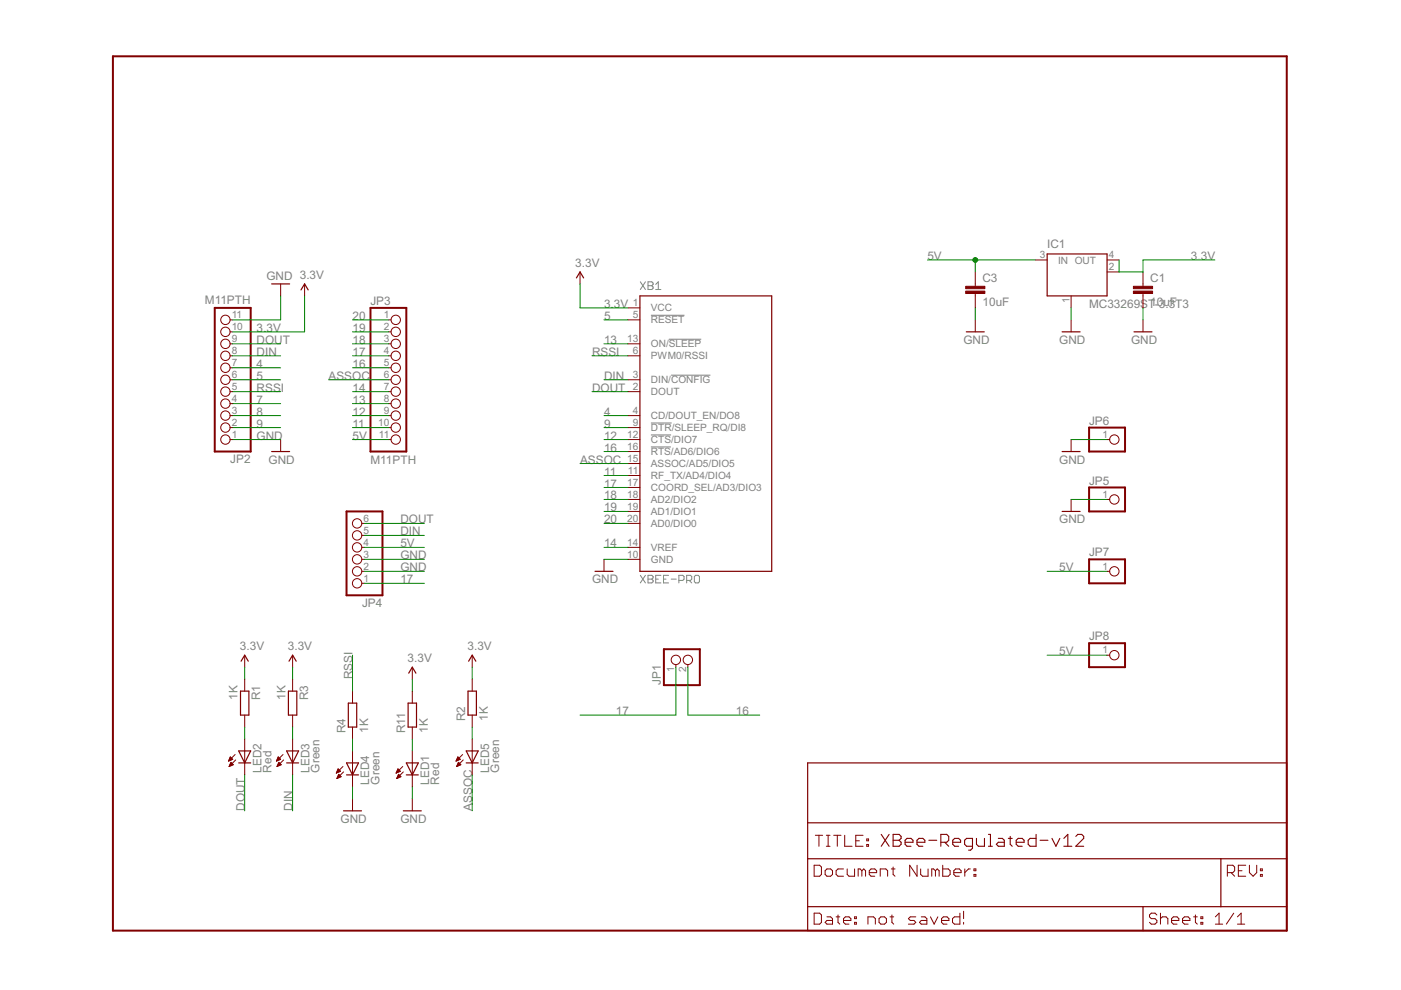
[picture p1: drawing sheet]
<svg xmlns="http://www.w3.org/2000/svg" width="297mm" height="210mm" viewBox="0 0 297 210" stroke-linecap="round" stroke-linejoin="round" font-family="sans-serif">
<g fill="#808080" stroke="#808080" stroke-width=".21">
<path d="M135.8 122l1 1.6z"/>
<path d="M136.8 122l-1 1.6z"/>
<path d="M137.4 122v1.6z"/>
<path d="M137.4 122h.8z"/>
<path d="M138.2 122l.3 .2z"/>
<path d="M138.5 122.2v.3z"/>
<path d="M138.5 122.5l-.3 .3z"/>
<path d="M138.2 122.8l.3 .3z"/>
<path d="M138.5 123.1v.2z"/>
<path d="M138.2 123.6l.3-.3z"/>
<path d="M137.4 123.6h.8z"/>
<path d="M137.4 122.8h.8z"/>
<path d="M139 122h1.1z"/>
<path d="M139 122v1.6z"/>
<path d="M139 123.6h1.1z"/>
<path d="M139 122.8h.6z"/>
<path d="M140.7 122h1.1z"/>
<path d="M140.7 122v1.6z"/>
<path d="M140.7 123.6h1.1z"/>
<path d="M140.7 122.8h.5z"/>
<path d="M142.3 122.8h1.1z"/>
<path d="M143.9 122v1.6z"/>
<path d="M143.9 122h.9z"/>
<path d="M144.8 122l.2 .2z"/>
<path d="M145 122.2v.6z"/>
<path d="M145 122.8l-.2 .3z"/>
<path d="M143.9 123.1h.9z"/>
<path d="M145.6 122v1.6z"/>
<path d="M145.6 122h.8z"/>
<path d="M146.4 122l.3 .2z"/>
<path d="M146.7 122.2v.6z"/>
<path d="M146.4 123.1l.3-.3z"/>
<path d="M145.6 123.1h.8z"/>
<path d="M146.1 123.1l.6 .5z"/>
<path d="M147.5 122h.5z"/>
<path d="M147.2 122.2l.3-.2z"/>
<path d="M147.2 122.2v1.1z"/>
<path d="M147.2 123.3l.3 .3z"/>
<path d="M147.5 123.6h.5z"/>
<path d="M148 123.6l.3-.3z"/>
<path d="M148.3 122.2v1.1z"/>
<path d="M148 122l.3 .2z"/>
<path d="M135.8 59.8l1 1.6z"/>
<path d="M136.8 59.8l-1 1.6z"/>
<path d="M137.4 59.8v1.6z"/>
<path d="M137.4 59.8h.8z"/>
<path d="M138.2 59.8l.3 .2z"/>
<path d="M138.5 60v.3z"/>
<path d="M138.5 60.3l-.3 .3z"/>
<path d="M138.2 60.6l.3 .3z"/>
<path d="M138.5 60.9v.2z"/>
<path d="M138.2 61.4l.3-.3z"/>
<path d="M137.4 61.4h.8z"/>
<path d="M137.4 60.6h.8z"/>
<path d="M139.6 59.8l-.6 .5z"/>
<path d="M139.6 59.8v1.6z"/>
<path d="M139 61.4h1.1z"/>
<path d="M142.3 79.5h8.3z"/>
<path d="M138 66.8h7.1z"/>
<path d="M138 89.7h4.4z"/>
<path d="M138 92.2h4.3z"/>
<path d="M141.8 71.9h6.9z"/>
<path d="M138 94.8h4.2z"/>
</g>
<g fill="#800000" stroke="#800000" stroke-width=".42">
<path d="M23.9 11.9h248.9z"/>
<path d="M272.8 11.9v185.4z"/>
<path d="M23.9 11.9v185.4z"/>
<path d="M23.9 197.3h248.9z"/>
<path d="M78.5 95.7h7.6z"/>
<path d="M86.1 65.3v30.4z"/>
<path d="M78.5 65.3h7.6z"/>
<path d="M78.5 65.3v30.4z"/>
<path d="M45.5 65.3h7.6z"/>
<path d="M45.5 65.3v30.4z"/>
<path d="M45.5 95.7h7.6z"/>
<path d="M53.1 65.3v30.4z"/>
<path d="M148.4 137.6v7.7z"/>
<path d="M140.8 137.6h7.6z"/>
<path d="M140.8 137.6v7.7z"/>
<path d="M140.8 145.3h7.6z"/>
<path d="M230.9 108.4h7.6z"/>
<path d="M238.5 103.4v5z"/>
<path d="M230.9 103.4h7.6z"/>
<path d="M230.9 103.4v5z"/>
<path d="M230.9 95.7h7.6z"/>
<path d="M238.5 90.7v5z"/>
<path d="M230.9 90.7h7.6z"/>
<path d="M230.9 90.7v5z"/>
<path d="M230.9 123.7h7.6z"/>
<path d="M238.5 118.6v5.1z"/>
<path d="M230.9 118.6h7.6z"/>
<path d="M230.9 118.6v5.1z"/>
<path d="M230.9 141.5h7.6z"/>
<path d="M238.5 136.4v5.1z"/>
<path d="M230.9 136.4h7.6z"/>
<path d="M230.9 136.4v5.1z"/>
<path d="M73.5 108.4h7.6z"/>
<path d="M73.5 108.4v17.8z"/>
<path d="M73.5 126.2h7.6z"/>
<path d="M81.1 108.4v17.8z"/>
</g>
<g fill="#800000" stroke="#800000" stroke-width=".25">
<path d="M171.2 197.3h71.1z"/>
<path d="M258.8 182.1h14z"/>
<path d="M171.2 192.2v5.1z"/>
<path d="M171.2 192.2h71.1z"/>
<path d="M171.2 182.1v10.1z"/>
<path d="M272.8 182.1v10.1z"/>
<path d="M242.3 192.2v5.1z"/>
<path d="M242.3 192.2h16.5z"/>
<path d="M242.3 197.3h30.5z"/>
<path d="M258.8 182.1v10.1z"/>
<path d="M171.2 182.1h87.6z"/>
<path d="M258.8 192.2h14z"/>
<path d="M272.8 192.2v5.1z"/>
<path d="M171.2 174.5v7.6z"/>
<path d="M171.2 161.8h101.6z"/>
<path d="M272.8 161.8v12.7z"/>
<path d="M171.2 174.5h101.6z"/>
<path d="M171.2 161.8v12.7z"/>
<path d="M272.8 174.5v7.6z"/>
<path d="M88.3 149.1v5.1z"/>
<path d="M86.5 149.1v5.1z"/>
<path d="M86.5 149.1h1.8z"/>
<path d="M86.5 154.2h1.8z"/>
<path d="M88.7 161.8l-1.3 2.5z"/>
<path d="M86.1 161.8l1.3 2.5z"/>
<path d="M87.4 164.3h1.3z"/>
<path d="M86.1 164.3h1.3z"/>
<path d="M87.4 161.8h1.3z"/>
<path d="M86.1 161.8h1.3z"/>
<path d="M85.5 171.9h3.8z"/>
<path d="M53.1 159.2l-1.2 2.6z"/>
<path d="M50.6 159.2l1.3 2.6z"/>
<path d="M51.9 161.8h1.2z"/>
<path d="M50.6 161.8h1.3z"/>
<path d="M51.9 159.2h1.2z"/>
<path d="M50.6 159.2h1.3z"/>
<path d="M63.3 159.2l-1.3 2.6z"/>
<path d="M60.8 159.2l1.2 2.6z"/>
<path d="M62 161.8h1.3z"/>
<path d="M60.8 161.8h1.2z"/>
<path d="M62 159.2h1.3z"/>
<path d="M60.8 159.2h1.2z"/>
<path d="M51 146.5v5.1z"/>
<path d="M52.8 146.5v5.1z"/>
<path d="M51 151.6h1.8z"/>
<path d="M51 146.5h1.8z"/>
<path d="M61.2 146.5v5.1z"/>
<path d="M62.9 146.5v5.1z"/>
<path d="M61.2 151.6h1.7z"/>
<path d="M61.2 146.5h1.7z"/>
<path d="M64.6 60.2l.7 1.3z"/>
<path d="M64.6 60.2l-.8 1.3z"/>
<path d="M76 161.8l-1.3 2.5z"/>
<path d="M73.5 161.8l1.2 2.5z"/>
<path d="M74.7 164.3h1.3z"/>
<path d="M73.5 164.3h1.2z"/>
<path d="M74.7 161.8h1.3z"/>
<path d="M73.5 161.8h1.2z"/>
<path d="M75.6 149.1v5.1z"/>
<path d="M73.9 149.1v5.1z"/>
<path d="M73.9 149.1h1.7z"/>
<path d="M73.9 154.2h1.7z"/>
<path d="M72.8 171.9h3.8z"/>
<path d="M225.2 70.4h3.8z"/>
<path d="M240.4 70.4h3.8z"/>
<path d="M204.9 70.4h3.8z"/>
<path d="M87.4 141.5l.8 1.2z"/>
<path d="M87.4 141.5l-.7 1.2z"/>
<path d="M62 138.9l.8 1.3z"/>
<path d="M62 138.9l-.7 1.3z"/>
<path d="M51.9 138.9l.7 1.3z"/>
<path d="M51.9 138.9l-.8 1.3z"/>
<path d="M135.7 62.7v58.4z"/>
<path d="M135.7 121.1h27.9z"/>
<path d="M163.6 62.7v58.4z"/>
<path d="M135.7 62.7h27.9z"/>
<path d="M57.6 60.2h3.8z"/>
<path d="M126.2 121.1h3.8z"/>
<path d="M123 57.7l.7 1.2z"/>
<path d="M123 57.7l-.8 1.2z"/>
<path d="M57.6 95.7h3.8z"/>
<path d="M101.4 159.2l-1.3 2.6z"/>
<path d="M98.8 159.2l1.3 2.6z"/>
<path d="M100.1 161.8h1.3z"/>
<path d="M98.8 161.8h1.3z"/>
<path d="M100.1 159.2h1.3z"/>
<path d="M98.8 159.2h1.3z"/>
<path d="M101 146.5v5.1z"/>
<path d="M99.2 146.5v5.1z"/>
<path d="M99.2 146.5h1.8z"/>
<path d="M99.2 151.6h1.8z"/>
<path d="M100.1 138.9l.8 1.3z"/>
<path d="M100.1 138.9l-.7 1.3z"/>
<path d="M225.2 95.7h3.8z"/>
<path d="M225.2 108.4h3.8z"/>
<path d="M222 53.8h12.7z"/>
<path d="M234.7 53.8v8.9z"/>
<path d="M222 62.7h12.7z"/>
<path d="M222 53.8v8.9z"/>
</g>
<g fill="#800000" stroke="#800000" stroke-width=".21">
<path d="M172.6 193.6v2.3z"/>
<path d="M172.6 195.9h1.2z"/>
<path d="M173.8 195.9l.4-.3z"/>
<path d="M174.2 194v1.6z"/>
<path d="M173.8 193.6l.4 .4z"/>
<path d="M172.6 193.6h1.2z"/>
<path d="M175.3 194.4h.8z"/>
<path d="M176.1 194.4l.4 .4z"/>
<path d="M176.5 194.8v1.1z"/>
<path d="M175.3 195.9h1.2z"/>
<path d="M174.9 195.6l.4 .3z"/>
<path d="M175.3 195.2l-.4 .4z"/>
<path d="M175.3 195.2h1.2z"/>
<path d="M177.7 194v1.6z"/>
<path d="M177.7 195.6l.4 .3z"/>
<path d="M177.3 194.4h.8z"/>
<path d="M179.2 195.9h.8z"/>
<path d="M178.8 195.6l.4 .3z"/>
<path d="M178.8 194.8v.8z"/>
<path d="M178.8 194.8l.4-.4z"/>
<path d="M179.2 194.4h.8z"/>
<path d="M180 194.4l.4 .4z"/>
<path d="M180.4 194.8v.4z"/>
<path d="M178.8 195.2h1.6z"/>
<path d="M181.2 194.4h.4z"/>
<path d="M181.6 194.4v.4z"/>
<path d="M181.2 194.8h.4z"/>
<path d="M181.2 194.4v.4z"/>
<path d="M181.2 195.6h.4z"/>
<path d="M181.6 195.6v.3z"/>
<path d="M181.2 195.9h.4z"/>
<path d="M181.2 195.6v.3z"/>
<path d="M184 194.4v1.5z"/>
<path d="M184 194.4h1.2z"/>
<path d="M185.2 194.4l.4 .4z"/>
<path d="M185.6 194.8v1.1z"/>
<path d="M186.8 195.9h.7z"/>
<path d="M187.5 195.9l.4-.3z"/>
<path d="M187.9 194.8v.8z"/>
<path d="M187.5 194.4l.4 .4z"/>
<path d="M186.8 194.4h.7z"/>
<path d="M186.8 194.4l-.4 .4z"/>
<path d="M186.4 194.8v.8z"/>
<path d="M186.4 195.6l.4 .3z"/>
<path d="M189.1 194v1.6z"/>
<path d="M189.1 195.6l.4 .3z"/>
<path d="M188.7 194.4h.8z"/>
<path d="M192.6 195.9h1.2z"/>
<path d="M193.8 195.9l.4-.3z"/>
<path d="M193.8 195.2l.4 .4z"/>
<path d="M193 195.2h.8z"/>
<path d="M192.6 194.8l.4 .4z"/>
<path d="M192.6 194.8l.4-.4z"/>
<path d="M193 194.4h1.2z"/>
<path d="M195.3 194.4h.8z"/>
<path d="M196.1 194.4l.4 .4z"/>
<path d="M196.5 194.8v1.1z"/>
<path d="M195.3 195.9h1.2z"/>
<path d="M194.9 195.6l.4 .3z"/>
<path d="M195.3 195.2l-.4 .4z"/>
<path d="M195.3 195.2h1.2z"/>
<path d="M197.3 194.4l.8 1.5z"/>
<path d="M198.8 194.4l-.7 1.5z"/>
<path d="M200 195.9h.8z"/>
<path d="M199.6 195.6l.4 .3z"/>
<path d="M199.6 194.8v.8z"/>
<path d="M199.6 194.8l.4-.4z"/>
<path d="M200 194.4h.8z"/>
<path d="M200.8 194.4l.4 .4z"/>
<path d="M201.2 194.8v.4z"/>
<path d="M199.6 195.2h1.6z"/>
<path d="M203.5 193.6v2.3z"/>
<path d="M202.4 195.9h1.1z"/>
<path d="M202 195.6l.4 .3z"/>
<path d="M202 194.8v.8z"/>
<path d="M202 194.8l.4-.4z"/>
<path d="M202.4 194.4h1.1z"/>
<path d="M204.3 195.6v.3z"/>
<path d="M204.3 193.2v1.6z"/>
<path d="M244.9 193.6l.4 .4z"/>
<path d="M244.1 193.6h.8z"/>
<path d="M244.1 193.6l-.4 .4z"/>
<path d="M243.7 194v.4z"/>
<path d="M243.7 194.4l.4 .4z"/>
<path d="M244.1 194.8h.8z"/>
<path d="M244.9 194.8l.4 .4z"/>
<path d="M245.3 195.2v.4z"/>
<path d="M244.9 195.9l.4-.3z"/>
<path d="M244.1 195.9h.8z"/>
<path d="M243.7 195.6l.4 .3z"/>
<path d="M246 193.6v2.3z"/>
<path d="M246 194.8l.4-.4z"/>
<path d="M246.4 194.4h.8z"/>
<path d="M247.2 194.4l.4 .4z"/>
<path d="M247.6 194.8v1.1z"/>
<path d="M248.8 195.9h.8z"/>
<path d="M248.4 195.6l.4 .3z"/>
<path d="M248.4 194.8v.8z"/>
<path d="M248.4 194.8l.4-.4z"/>
<path d="M248.8 194.4h.8z"/>
<path d="M249.6 194.4l.3 .4z"/>
<path d="M249.9 194.8v.4z"/>
<path d="M248.4 195.2h1.5z"/>
<path d="M251.1 195.9h.8z"/>
<path d="M250.7 195.6l.4 .3z"/>
<path d="M250.7 194.8v.8z"/>
<path d="M250.7 194.8l.4-.4z"/>
<path d="M251.1 194.4h.8z"/>
<path d="M251.9 194.4l.4 .4z"/>
<path d="M252.3 194.8v.4z"/>
<path d="M250.7 195.2h1.6z"/>
<path d="M253.4 194v1.6z"/>
<path d="M253.4 195.6l.5 .3z"/>
<path d="M253.1 194.4h.8z"/>
<path d="M254.6 194.4h.4z"/>
<path d="M255 194.4v.4z"/>
<path d="M254.6 194.8h.4z"/>
<path d="M254.6 194.4v.4z"/>
<path d="M254.6 195.6h.4z"/>
<path d="M255 195.6v.3z"/>
<path d="M254.6 195.9h.4z"/>
<path d="M254.6 195.6v.3z"/>
<path d="M257.7 194.4l.8-.8z"/>
<path d="M258.5 193.6v2.3z"/>
<path d="M257.7 195.9h1.5z"/>
<path d="M261.6 193.6l-1.6 2.3z"/>
<path d="M262.4 194.4l.7-.8z"/>
<path d="M263.1 193.6v2.3z"/>
<path d="M262.4 195.9h1.5z"/>
<path d="M260.2 183.5v2.3z"/>
<path d="M260.2 183.5h1.2z"/>
<path d="M261.4 183.5l.4 .3z"/>
<path d="M261.8 183.8v.8z"/>
<path d="M261.8 184.6l-.4 .4z"/>
<path d="M260.2 185h1.2z"/>
<path d="M261 185l.8 .8z"/>
<path d="M262.6 183.5h1.5z"/>
<path d="M262.6 183.5v2.3z"/>
<path d="M262.6 185.8h1.5z"/>
<path d="M262.6 184.6h.7z"/>
<path d="M264.9 183.5v1.5z"/>
<path d="M264.9 185l.8 .8z"/>
<path d="M266.4 185l-.7 .8z"/>
<path d="M266.4 183.5v1.5z"/>
<path d="M267.2 184.2h.4z"/>
<path d="M267.6 184.2v.4z"/>
<path d="M267.2 184.6h.4z"/>
<path d="M267.2 184.2v.4z"/>
<path d="M267.2 185.4h.4z"/>
<path d="M267.6 185.4v.4z"/>
<path d="M267.2 185.8h.4z"/>
<path d="M267.2 185.4v.4z"/>
<path d="M173.6 177.1v2.3z"/>
<path d="M172.9 177.1h1.5z"/>
<path d="M175.2 179.4h.8z"/>
<path d="M175.6 177.1v2.3z"/>
<path d="M175.2 177.1h.8z"/>
<path d="M177.5 177.1v2.3z"/>
<path d="M176.8 177.1h1.5z"/>
<path d="M179.1 177.1v2.3z"/>
<path d="M179.1 179.4h1.6z"/>
<path d="M181.4 177.1h1.6z"/>
<path d="M181.4 177.1v2.3z"/>
<path d="M181.4 179.4h1.6z"/>
<path d="M181.4 178.3h.8z"/>
<path d="M183.8 177.9h.3z"/>
<path d="M184.1 177.9v.4z"/>
<path d="M183.8 178.3h.3z"/>
<path d="M183.8 177.9v.4z"/>
<path d="M183.8 179h.3z"/>
<path d="M184.1 179v.4z"/>
<path d="M183.8 179.4h.3z"/>
<path d="M183.8 179v.4z"/>
<path d="M172.6 183.5v2.3z"/>
<path d="M172.6 185.8h1.2z"/>
<path d="M173.8 185.8l.4-.4z"/>
<path d="M174.2 183.8v1.6z"/>
<path d="M173.8 183.5l.4 .3z"/>
<path d="M172.6 183.5h1.2z"/>
<path d="M175.3 185.8h.8z"/>
<path d="M176.1 185.8l.4-.4z"/>
<path d="M176.5 184.6v.8z"/>
<path d="M176.1 184.2l.4 .4z"/>
<path d="M175.3 184.2h.8z"/>
<path d="M175.3 184.2l-.4 .4z"/>
<path d="M174.9 184.6v.8z"/>
<path d="M174.9 185.4l.4 .4z"/>
<path d="M177.7 184.2h1.1z"/>
<path d="M177.3 184.6l.4-.4z"/>
<path d="M177.3 184.6v.8z"/>
<path d="M177.3 185.4l.4 .4z"/>
<path d="M177.7 185.8h1.1z"/>
<path d="M179.6 184.2v1.2z"/>
<path d="M179.6 185.4l.4 .4z"/>
<path d="M180 185.8h1.2z"/>
<path d="M181.2 184.2v1.6z"/>
<path d="M181.9 184.2v1.6z"/>
<path d="M181.9 184.2h.5z"/>
<path d="M182.4 184.2l.3 .4z"/>
<path d="M182.7 184.6v1.2z"/>
<path d="M182.7 184.6l.4-.4z"/>
<path d="M183.1 184.2l.4 .4z"/>
<path d="M183.5 184.6v1.2z"/>
<path d="M184.7 185.8h.8z"/>
<path d="M184.3 185.4l.4 .4z"/>
<path d="M184.3 184.6v.8z"/>
<path d="M184.7 184.2l-.4 .4z"/>
<path d="M184.7 184.2h.8z"/>
<path d="M185.5 184.2l.4 .4z"/>
<path d="M185.9 184.6v.4z"/>
<path d="M184.3 185h1.6z"/>
<path d="M186.6 184.2v1.6z"/>
<path d="M186.6 184.2h1.2z"/>
<path d="M187.8 184.2l.4 .4z"/>
<path d="M188.2 184.6v1.2z"/>
<path d="M189.4 183.8v1.6z"/>
<path d="M189.4 185.4l.4 .4z"/>
<path d="M189 184.2h.8z"/>
<path d="M192.9 183.5v2.3z"/>
<path d="M192.9 183.5l1.5 2.3z"/>
<path d="M194.4 183.5v2.3z"/>
<path d="M195.2 184.2v1.2z"/>
<path d="M195.2 185.4l.4 .4z"/>
<path d="M195.6 185.8h1.2z"/>
<path d="M196.8 184.2v1.6z"/>
<path d="M197.5 184.2v1.6z"/>
<path d="M197.5 184.2h.4z"/>
<path d="M197.9 184.2l.4 .4z"/>
<path d="M198.3 184.6v1.2z"/>
<path d="M198.3 184.6l.4-.4z"/>
<path d="M198.7 184.2l.4 .4z"/>
<path d="M199.1 184.6v1.2z"/>
<path d="M199.9 183.5v2.3z"/>
<path d="M199.9 185.8h1.2z"/>
<path d="M201.1 185.8l.3-.4z"/>
<path d="M201.4 184.6v.8z"/>
<path d="M201.1 184.2l.3 .4z"/>
<path d="M199.9 184.2h1.2z"/>
<path d="M202.6 185.8h.8z"/>
<path d="M202.2 185.4l.4 .4z"/>
<path d="M202.2 184.6v.8z"/>
<path d="M202.2 184.6l.4-.4z"/>
<path d="M202.6 184.2h.8z"/>
<path d="M203.4 184.2l.4 .4z"/>
<path d="M203.8 184.6v.4z"/>
<path d="M202.2 185h1.6z"/>
<path d="M204.6 184.2v1.6z"/>
<path d="M204.6 185l.7-.8z"/>
<path d="M205.3 184.2h.4z"/>
<path d="M206.5 184.2h.4z"/>
<path d="M206.9 184.2v.4z"/>
<path d="M206.5 184.6h.4z"/>
<path d="M206.5 184.2v.4z"/>
<path d="M206.5 185.4h.4z"/>
<path d="M206.9 185.4v.4z"/>
<path d="M206.5 185.8h.4z"/>
<path d="M206.5 185.4v.4z"/>
<path d="M87.4 146.5v2.6z"/>
<path d="M87.4 154.2v2.5z"/>
<path d="M87.4 164.3v2.5z"/>
<path d="M87.4 159.2v2.6z"/>
<path d="M87.4 161.8v2.5z"/>
<path d="M85.4 162.5l-1.4 1.4z"/>
<path d="M84.1 165.1l1.4-1.4z"/>
<path d="M84.4 163l-.4 .9z"/>
<path d="M84.4 163l.5 .5z"/>
<path d="M84 163.9l.9-.4z"/>
<path d="M84.1 163.8h.2z"/>
<path d="M84.1 163.7h.5z"/>
<path d="M84.2 163.6h.7z"/>
<path d="M84.2 163.4h.6z"/>
<path d="M84.3 163.3h.4z"/>
<path d="M84.3 163.2h.2z"/>
<path d="M84.5 164.2l-.4 .9z"/>
<path d="M84.5 164.2l.5 .5z"/>
<path d="M84.1 165.1l.9-.4z"/>
<path d="M84.2 164.9h.4z"/>
<path d="M84.3 164.8h.5z"/>
<path d="M84.3 164.6h.7z"/>
<path d="M84.4 164.5h.5z"/>
<path d="M84.4 164.4h.3z"/>
<path d="M84.5 164.3h.1z"/>
<path d="M87.4 169.4v2.5z"/>
<path d="M51.9 161.8v2.5z"/>
<path d="M51.9 156.7v2.5z"/>
<path d="M51.9 159.2v2.6z"/>
<path d="M49.8 160l-1.3 1.4z"/>
<path d="M48.6 162.5l1.4-1.4z"/>
<path d="M48.8 160.5l-.3 .9z"/>
<path d="M48.8 160.5l.5 .5z"/>
<path d="M48.5 161.4l.8-.4z"/>
<path d="M48.5 161.3h.2z"/>
<path d="M48.6 161.1h.4z"/>
<path d="M48.6 161h.7z"/>
<path d="M48.7 160.9h.5z"/>
<path d="M48.7 160.8h.4z"/>
<path d="M48.7 160.7h.3z"/>
<path d="M49 161.6l-.4 .9z"/>
<path d="M49 161.6l.5 .5z"/>
<path d="M48.6 162.5l.9-.4z"/>
<path d="M48.6 162.3h.4z"/>
<path d="M48.7 162.2h.6z"/>
<path d="M48.7 162.1h.7z"/>
<path d="M48.8 162h.5z"/>
<path d="M48.9 161.9h.3z"/>
<path d="M48.9 161.8h.2z"/>
<path d="M62 161.8v2.5z"/>
<path d="M62 156.7v2.5z"/>
<path d="M62 159.2v2.6z"/>
<path d="M60 160l-1.4 1.4z"/>
<path d="M58.7 162.5l1.4-1.4z"/>
<path d="M59 160.5l-.4 .9z"/>
<path d="M59 160.5l.5 .5z"/>
<path d="M58.6 161.4l.9-.4z"/>
<path d="M58.7 161.3h.2z"/>
<path d="M58.7 161.1h.5z"/>
<path d="M58.8 161h.6z"/>
<path d="M58.8 160.9h.6z"/>
<path d="M58.9 160.8h.4z"/>
<path d="M58.9 160.7h.3z"/>
<path d="M59.1 161.6l-.4 .9z"/>
<path d="M59.1 161.6l.5 .5z"/>
<path d="M58.7 162.5l.9-.4z"/>
<path d="M58.8 162.3h.3z"/>
<path d="M58.9 162.2h.5z"/>
<path d="M58.9 162.1h.7z"/>
<path d="M59 162h.5z"/>
<path d="M59 161.9h.4z"/>
<path d="M59.1 161.8h.1z"/>
<path d="M51.9 151.6v2.6z"/>
<path d="M51.9 144v2.5z"/>
<path d="M62 151.6v2.6z"/>
<path d="M62 144v2.5z"/>
<path d="M64.6 60.2v2.5z"/>
<path d="M74.7 164.3v2.5z"/>
<path d="M74.7 159.2v2.6z"/>
<path d="M74.7 161.8v2.5z"/>
<path d="M72.7 162.5l-1.4 1.4z"/>
<path d="M71.4 165.1l1.4-1.4z"/>
<path d="M71.7 163l-.4 .9z"/>
<path d="M71.7 163l.5 .5z"/>
<path d="M71.3 163.9l.9-.4z"/>
<path d="M71.4 163.8h.2z"/>
<path d="M71.4 163.7h.5z"/>
<path d="M71.5 163.6h.7z"/>
<path d="M71.5 163.4h.6z"/>
<path d="M71.6 163.3h.4z"/>
<path d="M71.6 163.2h.2z"/>
<path d="M71.8 164.2l-.4 .9z"/>
<path d="M71.8 164.2l.5 .5z"/>
<path d="M71.4 165.1l.9-.4z"/>
<path d="M71.5 165h.1z"/>
<path d="M71.5 164.9h.4z"/>
<path d="M71.6 164.8h.5z"/>
<path d="M71.6 164.6h.7z"/>
<path d="M71.7 164.5h.5z"/>
<path d="M71.7 164.4h.3z"/>
<path d="M71.8 164.3h.1z"/>
<path d="M74.7 146.5v2.6z"/>
<path d="M74.7 154.2v2.5z"/>
<path d="M74.7 169.4v2.5z"/>
<path d="M227.1 67.8v2.6z"/>
<path d="M242.3 57.7v2.5z"/>
<path d="M242.3 62.7v2.6z"/>
<path d="M242.3 62.2v.5z"/>
<path d="M242.3 60.2v.5z"/>
<path d="M242.3 67.8v2.6z"/>
<path d="M82.3 67.8h.6z"/>
<path d="M82.3 70.4h.6z"/>
<path d="M82.3 72.9h.6z"/>
<path d="M82.3 75.4h.6z"/>
<path d="M82.3 78h.6z"/>
<path d="M82.3 80.5h.6z"/>
<path d="M82.3 83h.6z"/>
<path d="M82.3 85.6h.6z"/>
<path d="M82.3 88.1h.6z"/>
<path d="M82.3 90.7h.6z"/>
<path d="M82.3 93.2h.6z"/>
<path d="M48.8 93.2h.5z"/>
<path d="M48.8 90.7h.5z"/>
<path d="M48.8 88.1h.5z"/>
<path d="M48.8 85.6h.5z"/>
<path d="M48.8 83h.5z"/>
<path d="M48.8 80.5h.5z"/>
<path d="M48.8 78h.5z"/>
<path d="M48.8 75.4h.5z"/>
<path d="M48.8 72.9h.5z"/>
<path d="M48.8 70.4h.5z"/>
<path d="M48.8 67.8h.5z"/>
<path d="M206.8 57.7v2.5z"/>
<path d="M206.8 62.7v2.6z"/>
<path d="M206.8 62.2v.5z"/>
<path d="M206.8 60.2v.5z"/>
<path d="M206.8 67.8v2.6z"/>
<path d="M87.4 141.5v2.5z"/>
<path d="M62 138.9v2.6z"/>
<path d="M51.9 138.9v2.6z"/>
<path d="M133.1 65.3h2.6z"/>
<path d="M133.1 83h2.6z"/>
<path d="M133.1 80.5h2.6z"/>
<path d="M133.1 88.1h2.6z"/>
<path d="M133.1 67.8h2.6z"/>
<path d="M133.1 75.4h2.6z"/>
<path d="M133.1 90.7h2.6z"/>
<path d="M133.1 118.6h2.6z"/>
<path d="M133.1 100.8h2.6z"/>
<path d="M133.1 93.2h2.6z"/>
<path d="M133.1 72.9h2.6z"/>
<path d="M133.1 116.1h2.6z"/>
<path d="M133.1 98.3h2.6z"/>
<path d="M133.1 95.7h2.6z"/>
<path d="M133.1 103.4h2.6z"/>
<path d="M133.1 105.9h2.6z"/>
<path d="M133.1 108.4h2.6z"/>
<path d="M133.1 111h2.6z"/>
<path d="M59.5 60.2v2.5z"/>
<path d="M128.1 118.6v2.5z"/>
<path d="M123 57.7v2.5z"/>
<path d="M59.5 93.2v2.5z"/>
<path d="M100.1 161.8v2.5z"/>
<path d="M100.1 156.7v2.5z"/>
<path d="M100.1 159.2v2.6z"/>
<path d="M98.1 160l-1.4 1.4z"/>
<path d="M96.8 162.5l1.4-1.4z"/>
<path d="M97.1 160.5l-.4 .9z"/>
<path d="M97.1 160.5l.5 .5z"/>
<path d="M96.7 161.4l.9-.4z"/>
<path d="M96.8 161.3h.2z"/>
<path d="M96.8 161.1h.5z"/>
<path d="M96.9 161h.6z"/>
<path d="M96.9 160.9h.6z"/>
<path d="M97 160.8h.4z"/>
<path d="M97 160.7h.2z"/>
<path d="M97.2 161.6l-.4 .9z"/>
<path d="M97.2 161.6l.5 .5z"/>
<path d="M96.8 162.5l.9-.4z"/>
<path d="M96.9 162.3h.3z"/>
<path d="M96.9 162.2h.6z"/>
<path d="M97 162.1h.7z"/>
<path d="M97 162h.6z"/>
<path d="M97.1 161.9h.3z"/>
<path d="M97.2 161.8h.1z"/>
<path d="M100.1 144v2.5z"/>
<path d="M100.1 151.6v2.6z"/>
<path d="M100.1 138.9v2.6z"/>
<path d="M143.3 140.9v.6z"/>
<path d="M145.8 140.9v.6z"/>
<path d="M234.7 105.9h.6z"/>
<path d="M234.7 93.2h.6z"/>
<path d="M234.7 121.1h.6z"/>
<path d="M234.7 138.9h.6z"/>
<path d="M227.1 93.2v2.5z"/>
<path d="M227.1 105.9v2.5z"/>
<path d="M76.7 123.7h.6z"/>
<path d="M76.7 121.1h.6z"/>
<path d="M76.7 118.6h.6z"/>
<path d="M76.7 116.1h.6z"/>
<path d="M76.7 113.5h.6z"/>
<path d="M76.7 111h.6z"/>
<path d="M227.1 62.7v2.6z"/>
<path d="M219.5 55.1h2.5z"/>
<path d="M234.7 55.1h2.6z"/>
<path d="M234.7 57.7h2.6z"/>
</g>
<g fill="#800000" stroke="#800000" stroke-width=".23">
<path d="M186.8 176.9l1.7 2.5z"/>
<path d="M188.5 176.9l-1.7 2.5z"/>
<path d="M189.4 176.9v2.5z"/>
<path d="M189.4 176.9h1.2z"/>
<path d="M190.6 176.9l.5 .4z"/>
<path d="M191.1 177.3v.5z"/>
<path d="M190.6 178.2l.5-.4z"/>
<path d="M190.6 178.2l.5 .4z"/>
<path d="M191.1 178.6v.4z"/>
<path d="M191.1 179l-.5 .4z"/>
<path d="M189.4 179.4h1.2z"/>
<path d="M189.4 178.2h1.2z"/>
<path d="M192.3 179.4h.8z"/>
<path d="M191.9 179l.4 .4z"/>
<path d="M191.9 178.2v.8z"/>
<path d="M191.9 178.2l.4-.4z"/>
<path d="M192.3 177.8h.8z"/>
<path d="M193.1 177.8l.5 .4z"/>
<path d="M193.6 178.2v.4z"/>
<path d="M191.9 178.6h1.7z"/>
<path d="M194.8 179.4h.9z"/>
<path d="M194.4 179l.4 .4z"/>
<path d="M194.4 178.2v.8z"/>
<path d="M194.4 178.2l.4-.4z"/>
<path d="M194.8 177.8h.9z"/>
<path d="M195.7 177.8l.4 .4z"/>
<path d="M196.1 178.2v.4z"/>
<path d="M194.4 178.6h1.7z"/>
<path d="M196.9 178.2h1.7z"/>
<path d="M199.5 176.9v2.5z"/>
<path d="M199.5 176.9h1.2z"/>
<path d="M200.7 176.9l.4 .4z"/>
<path d="M201.1 177.3v.9z"/>
<path d="M201.1 178.2l-.4 .4z"/>
<path d="M199.5 178.6h1.2z"/>
<path d="M200.3 178.6l.8 .8z"/>
<path d="M202.4 179.4h.8z"/>
<path d="M202 179l.4 .4z"/>
<path d="M202 178.2v.8z"/>
<path d="M202 178.2l.4-.4z"/>
<path d="M202.4 177.8h.8z"/>
<path d="M203.2 177.8l.5 .4z"/>
<path d="M203.7 178.2v.4z"/>
<path d="M202 178.6h1.7z"/>
<path d="M205.4 180.3h.4z"/>
<path d="M205.8 180.3l.4-.4z"/>
<path d="M206.2 177.8v2.1z"/>
<path d="M204.9 177.8h1.3z"/>
<path d="M204.5 178.2l.4-.4z"/>
<path d="M204.5 178.2v.8z"/>
<path d="M204.5 179l.4 .4z"/>
<path d="M204.9 179.4h1.3z"/>
<path d="M207 177.8v1.2z"/>
<path d="M207 179l.5 .4z"/>
<path d="M207.5 179.4h1.2z"/>
<path d="M208.7 177.8v1.6z"/>
<path d="M209.6 176.9h.4z"/>
<path d="M210 176.9v2.5z"/>
<path d="M209.6 179.4h.8z"/>
<path d="M211.7 177.8h.8z"/>
<path d="M212.5 177.8l.4 .4z"/>
<path d="M212.9 178.2v1.2z"/>
<path d="M211.7 179.4h1.2z"/>
<path d="M211.2 179l.5 .4z"/>
<path d="M211.2 179l.5-.4z"/>
<path d="M211.7 178.6h1.2z"/>
<path d="M214.2 177.3v1.7z"/>
<path d="M214.2 179l.4 .4z"/>
<path d="M213.8 177.8h.8z"/>
<path d="M215.9 179.4h.8z"/>
<path d="M215.5 179l.4 .4z"/>
<path d="M215.5 178.2v.8z"/>
<path d="M215.5 178.2l.4-.4z"/>
<path d="M215.9 177.8h.8z"/>
<path d="M216.7 177.8l.4 .4z"/>
<path d="M217.1 178.2v.4z"/>
<path d="M215.5 178.6h1.6z"/>
<path d="M219.7 176.9v2.5z"/>
<path d="M218.4 179.4h1.3z"/>
<path d="M218 179l.4 .4z"/>
<path d="M218 178.2v.8z"/>
<path d="M218.4 177.8l-.4 .4z"/>
<path d="M218.4 177.8h1.3z"/>
<path d="M220.5 178.2h1.7z"/>
<path d="M223 177.8l.9 1.6z"/>
<path d="M224.7 177.8l-.8 1.6z"/>
<path d="M225.6 177.8l.8-.9z"/>
<path d="M226.4 176.9v2.5z"/>
<path d="M225.6 179.4h1.6z"/>
<path d="M228.1 179.4h1.7z"/>
<path d="M228.1 179.4l1.7-1.6z"/>
<path d="M229.8 177.3v.5z"/>
<path d="M229.3 176.9l.5 .4z"/>
<path d="M228.5 176.9h.8z"/>
<path d="M228.5 176.9l-.4 .4z"/>
</g>
<g fill="#800000" stroke="#800000" stroke-width=".21">
<path d="M240.3 60.7h4.1v.5h-4.1z"/>
<path d="M240.3 61.7h4.1v.5h-4.1z"/>
<path d="M204.7 60.7h4.1v.5h-4.1z"/>
<path d="M204.7 61.7h4.1v.5h-4.1z"/>
</g>
<g fill="none" stroke="#800000" stroke-width=".21">
<circle cx="47.8" cy="70.4" r=".99"/>
<circle cx="47.8" cy="72.9" r=".99"/>
<circle cx="47.8" cy="67.8" r=".99"/>
<circle cx="47.8" cy="78" r=".99"/>
<circle cx="47.8" cy="75.4" r=".99"/>
<circle cx="83.9" cy="70.4" r=".99"/>
<circle cx="83.9" cy="78" r=".99"/>
<circle cx="83.9" cy="72.9" r=".99"/>
<circle cx="83.9" cy="75.4" r=".99"/>
<circle cx="83.9" cy="67.8" r=".99"/>
<circle cx="47.8" cy="93.2" r=".99"/>
<circle cx="47.8" cy="90.7" r=".99"/>
<circle cx="47.8" cy="88.1" r=".99"/>
<circle cx="47.8" cy="80.5" r=".99"/>
<circle cx="47.8" cy="85.6" r=".99"/>
<circle cx="47.8" cy="83" r=".99"/>
<circle cx="83.9" cy="88.1" r=".99"/>
<circle cx="83.9" cy="90.7" r=".99"/>
<circle cx="83.9" cy="93.2" r=".99"/>
<circle cx="83.9" cy="83" r=".99"/>
<circle cx="83.9" cy="80.5" r=".99"/>
<circle cx="83.9" cy="85.6" r=".99"/>
<circle cx="236.3" cy="93.2" r="1"/>
<circle cx="75.7" cy="118.6" r=".99"/>
<circle cx="75.7" cy="116.1" r=".99"/>
<circle cx="75.7" cy="111" r=".99"/>
<circle cx="75.7" cy="113.5" r=".99"/>
<circle cx="236.3" cy="105.9" r="1"/>
<circle cx="75.7" cy="123.7" r=".99"/>
<circle cx="75.7" cy="121.1" r=".99"/>
<circle cx="143.3" cy="139.9" r=".99"/>
<circle cx="145.8" cy="139.9" r=".99"/>
<circle cx="236.3" cy="138.9" r="1"/>
<circle cx="236.3" cy="121.1" r="1"/>
</g>
<g fill="#008000" stroke="#008000" stroke-width=".21">
<path d="M87.4 166.8v2.6z"/>
<path d="M74.7 166.8v2.6z"/>
<path d="M242.3 65.3v2.5z"/>
<path d="M206.8 65.3v2.5z"/>
<path d="M77.3 118.6h12.7z"/>
<path d="M77.3 121.1h12.7z"/>
<path d="M59.5 62.7v5.1z"/>
<path d="M49.3 67.8h10.2z"/>
<path d="M128.1 118.6h5z"/>
<path d="M49.3 93.2h10.2z"/>
<path d="M227.1 93.2h7.6z"/>
<path d="M227.1 105.9h7.6z"/>
<path d="M227.1 65.3v2.5z"/>
<path d="M74.7 93.2h7.6z"/>
<path d="M77.3 116.1h12.7z"/>
<path d="M196.6 55.1h10.2z"/>
<path d="M206.8 55.1v2.6z"/>
<path d="M206.8 55.1h12.7z"/>
<path d="M222 121.1h12.7z"/>
<path d="M222 138.9h12.7z"/>
<path d="M87.4 156.7v2.5z"/>
<path d="M51.9 154.2v2.5z"/>
<path d="M62 154.2v2.5z"/>
<path d="M62 164.3v7.6z"/>
<path d="M77.3 113.5h12.7z"/>
<path d="M128.1 80.5h5z"/>
<path d="M49.3 75.4h10.2z"/>
<path d="M51.9 164.3v7.6z"/>
<path d="M77.3 111h12.7z"/>
<path d="M125.5 83h7.6z"/>
<path d="M49.3 72.9h10.2z"/>
<path d="M242.3 55.1h15.3z"/>
<path d="M242.3 55.1v2.6z"/>
<path d="M237.3 57.7h5z"/>
<path d="M237.3 55.1v2.6z"/>
<path d="M87.4 144v2.5z"/>
<path d="M62 141.5v2.5z"/>
<path d="M51.9 141.5v2.5z"/>
<path d="M123 65.3h10.1z"/>
<path d="M123 60.2v5.1z"/>
<path d="M49.3 70.4h15.3z"/>
<path d="M64.6 62.7v7.7z"/>
<path d="M100.1 141.5v2.5z"/>
<path d="M74.7 138.9v7.6z"/>
<path d="M125.5 75.4h7.6z"/>
<path d="M49.3 83h10.2z"/>
<path d="M74.7 156.7v2.5z"/>
<path d="M49.3 78h10.2z"/>
<path d="M128.1 88.1h5z"/>
<path d="M49.3 80.5h10.2z"/>
<path d="M128.1 67.8h5z"/>
<path d="M74.7 67.8h7.6z"/>
<path d="M128.1 111h5z"/>
<path d="M128.1 108.4h5z"/>
<path d="M74.7 70.4h7.6z"/>
<path d="M128.1 103.4h5z"/>
<path d="M74.7 75.4h7.6z"/>
<path d="M77.3 123.7h12.7z"/>
<path d="M143.3 141.5v10.1z"/>
<path d="M123 151.6h20.3z"/>
<path d="M128.1 105.9h5z"/>
<path d="M74.7 72.9h7.6z"/>
<path d="M74.7 78h7.6z"/>
<path d="M128.1 95.7h5z"/>
<path d="M145.8 141.5v10.1z"/>
<path d="M145.8 151.6h15.3z"/>
<path d="M74.7 83h7.6z"/>
<path d="M128.1 116.1h5z"/>
<path d="M74.7 88.1h7.6z"/>
<path d="M128.1 93.2h5z"/>
<path d="M74.7 90.7h7.6z"/>
<path d="M128.1 100.8h5z"/>
<path d="M128.1 72.9h5z"/>
<path d="M74.7 85.6h7.6z"/>
<path d="M49.3 90.7h10.2z"/>
<path d="M128.1 90.7h5z"/>
<path d="M49.3 88.1h10.2z"/>
<path d="M49.3 85.6h10.2z"/>
<path d="M123 98.3h10.1z"/>
<path d="M69.7 80.5h12.6z"/>
<path d="M100.1 164.3v7.6z"/>
<path d="M100.1 154.2v2.5z"/>
<circle cx="206.8" cy="55.1" r=".51"/>
</g>
<g font-size="2.8" fill="#808080">
<text x="222" y="52.6">IC1</text>
<text x="56.5" y="59.4">GND 3.3V</text>
<text x="122" y="56.6">3.3V</text>
<text x="196.6" y="55.1">5V</text>
<text x="208.3" y="59.8">C3</text>
<text x="243.9" y="59.8">C1</text>
<text x="252.5" y="55.1">3.3V</text>
<text x="43.4" y="64.5">M11PTH</text>
<text x="78.5" y="64.6">JP3</text>
<text x="128.1" y="65.3">3.3V</text>
<text x="208.3" y="64.9">10uF</text>
<text x="230.9" y="65.3">MC33269ST1-03u.3FT3</text>
<text x="54.4" y="70.4">3.3V</text>
<text x="74.7" y="67.8">20</text>
<text x="74.7" y="70.4">19</text>
<text x="128.1" y="67.8">5</text>
<text x="54.4" y="75.4">DIN</text>
<text x="54.4" y="72.9">DOUT</text>
<text x="54.4" y="78">4</text>
<text x="74.7" y="75.4">17</text>
<text x="74.7" y="72.9">18</text>
<text x="74.7" y="78">16</text>
<text x="125.5" y="75.4">RSSI</text>
<text x="128.1" y="72.9">13</text>
<text x="204.2" y="72.9">GND</text>
<text x="224.6" y="72.9">GND</text>
<text x="239.8" y="72.9">GND</text>
<text x="54.4" y="83">RSSI</text>
<text x="54.4" y="80.5">5</text>
<text x="69.7" y="80.5">ASSOC</text>
<text x="74.7" y="83">14</text>
<text x="125.5" y="83">DOUT</text>
<text x="128.1" y="80.5">DIN</text>
<text x="54.4" y="88.1">8</text>
<text x="54.4" y="85.6">7</text>
<text x="74.7" y="88.1">12</text>
<text x="74.7" y="85.6">13</text>
<text x="128.1" y="88.1">4</text>
<text x="54.4" y="93.2">GND</text>
<text x="54.4" y="90.7">9</text>
<text x="74.7" y="93.2">5V</text>
<text x="74.7" y="90.7">11</text>
<text x="128.1" y="95.7">16</text>
<text x="128.1" y="93.2">12</text>
<text x="128.1" y="90.7">9</text>
<text x="230.9" y="90">JP6</text>
<text x="48.8" y="98.2">JP2</text>
<text x="57" y="98.3">GND</text>
<text x="78.5" y="98.3">M11PTH</text>
<text x="123" y="98.3">ASSOC</text>
<text x="128.1" y="100.8">11</text>
<text x="224.6" y="98.3">GND</text>
<text x="128.1" y="103.4">17</text>
<text x="128.1" y="105.9">18</text>
<text x="230.9" y="102.7">JP5</text>
<text x="84.9" y="113.5">DIN</text>
<text x="84.9" y="111">DOUT</text>
<text x="128.1" y="111">20</text>
<text x="128.1" y="108.4">19</text>
<text x="224.6" y="111">GND</text>
<text x="84.9" y="118.6">GND</text>
<text x="84.9" y="116.1">5V</text>
<text x="128.1" y="116.1">14</text>
<text x="230.9" y="118">JP7</text>
<text x="84.9" y="121.1">GND</text>
<text x="84.9" y="123.7">17</text>
<text x="125.5" y="123.7">GND</text>
<text x="224.6" y="121.1">5V</text>
<text x="76.8" y="128.6">JP4</text>
<text x="50.9" y="137.9">3.3V</text>
<text x="61" y="137.9">3.3V</text>
<text x="99.1" y="137.9">3.3V</text>
<text x="230.9" y="135.7">JP8</text>
<text x="74.7" y="144" transform="rotate(-90 74.7 144)">RSSI</text>
<text x="86.4" y="140.4">3.3V</text>
<text x="224.6" y="138.9">5V</text>
<text x="50.4" y="148.3" transform="rotate(-90 50.4 148.3)">1K</text>
<text x="55.2" y="148.5" transform="rotate(-90 55.2 148.5)">R1</text>
<text x="60.5" y="148.3" transform="rotate(-90 60.5 148.3)">1K</text>
<text x="65.3" y="148.5" transform="rotate(-90 65.3 148.5)">R3</text>
<text x="140.1" y="145.3" transform="rotate(-90 140.1 145.3)">JP1</text>
<text x="73.2" y="155.4" transform="rotate(-90 73.2 155.4)">R4</text>
<text x="78" y="155.4" transform="rotate(-90 78 155.4)">1K</text>
<text x="85.9" y="155.4" transform="rotate(-90 85.9 155.4)">R11</text>
<text x="90.7" y="155.4" transform="rotate(-90 90.7 155.4)">1K</text>
<text x="98.6" y="152.9" transform="rotate(-90 98.6 152.9)">R2</text>
<text x="103.4" y="152.9" transform="rotate(-90 103.4 152.9)">1K</text>
<text x="130.6" y="151.6">17</text>
<text x="156" y="151.6">16</text>
<text x="55.4" y="163.8" transform="rotate(-90 55.4 163.8)">LED2</text>
<text x="57.6" y="163.8" transform="rotate(-90 57.6 163.8)">Red</text>
<text x="65.6" y="163.8" transform="rotate(-90 65.6 163.8)">LED3</text>
<text x="67.7" y="163.8" transform="rotate(-90 67.7 163.8)">Green</text>
<text x="78.3" y="166.3" transform="rotate(-90 78.3 166.3)">LED4</text>
<text x="80.4" y="166.3" transform="rotate(-90 80.4 166.3)">Green</text>
<text x="91" y="166.3" transform="rotate(-90 91 166.3)">LED1</text>
<text x="93.1" y="166.3" transform="rotate(-90 93.1 166.3)">Red</text>
<text x="103.7" y="163.8" transform="rotate(-90 103.7 163.8)">LED5</text>
<text x="105.8" y="163.8" transform="rotate(-90 105.8 163.8)">Green</text>
<text x="51.9" y="171.9" transform="rotate(-90 51.9 171.9)">DOUT</text>
<text x="62" y="171.9" transform="rotate(-90 62 171.9)">DIN</text>
<text x="100.1" y="171.9" transform="rotate(-90 100.1 171.9)">ASSOC</text>
<text x="72.2" y="174.5">GND</text>
<text x="84.9" y="174.5">GND</text>
</g>
<g font-size="2.4" fill="#808080">
<text x="220.5" y="54.8">3</text>
<text x="224.4" y="55.9">IN OUT</text>
<text x="235.1" y="54.8">4</text>
<text x="235.1" y="57.3">2</text>
<text x="134.1" y="64.9">1</text>
<text x="226.7" y="64.3" transform="rotate(-90 226.7 64.3)">1</text>
<text x="49.1" y="70">10</text>
<text x="49.1" y="67.5">11</text>
<text x="81.4" y="67.5">1</text>
<text x="81.4" y="70">2</text>
<text x="134.1" y="67.5">5</text>
<text x="138" y="66">VCC</text>
<text x="138" y="68.6">RESET</text>
<text x="49.1" y="77.6">7</text>
<text x="49.1" y="75.1">8</text>
<text x="49.1" y="72.5">9</text>
<text x="81.4" y="72.5">3</text>
<text x="81.4" y="75.1">4</text>
<text x="81.4" y="77.6">5</text>
<text x="133" y="72.5">13</text>
<text x="134.1" y="75.1">6</text>
<text x="138" y="76.2">PWM0/RSSI</text>
<text x="138" y="73.7">ON/SLEEP</text>
<text x="49.1" y="82.7">5</text>
<text x="49.1" y="80.2">6</text>
<text x="81.4" y="80.2">6</text>
<text x="81.4" y="82.7">7</text>
<text x="134.1" y="82.7">2</text>
<text x="134.1" y="80.2">3</text>
<text x="138" y="83.8">DOUT</text>
<text x="138" y="81.3">DIN/CONFIG</text>
<text x="49.1" y="87.8">3</text>
<text x="49.1" y="85.2">4</text>
<text x="81.4" y="85.2">8</text>
<text x="81.4" y="87.8">9</text>
<text x="134.1" y="87.8">4</text>
<text x="138" y="88.9">CD/DOUT_EN/DO8</text>
<text x="49.1" y="92.8">1</text>
<text x="49.1" y="90.3">2</text>
<text x="80.2" y="90.3">10</text>
<text x="80.3" y="92.8">11</text>
<text x="133" y="92.8">12</text>
<text x="133" y="95.4">16</text>
<text x="134.1" y="90.3">9</text>
<text x="138" y="91.4">DTR/SLEEP_RQ/DI8</text>
<text x="138" y="94">CTS/DIO7</text>
<text x="233.7" y="92.8">1</text>
<text x="133" y="97.9">15</text>
<text x="133.1" y="100.5">11</text>
<text x="138" y="101.6">RF_TX/AD4/DIO4</text>
<text x="138" y="99">ASSOC/AD5/DIO5</text>
<text x="138" y="96.5">RTS/AD6/DIO6</text>
<text x="133" y="103">17</text>
<text x="133" y="105.5">18</text>
<text x="138" y="104.1">COORD_SEL/AD3/DIO3</text>
<text x="138" y="106.7">AD2/DIO2</text>
<text x="233.7" y="105.5">1</text>
<text x="77.1" y="113.2">5</text>
<text x="77.1" y="110.6">6</text>
<text x="133" y="108.1">19</text>
<text x="133" y="110.6">20</text>
<text x="138" y="109.2">AD1/DIO1</text>
<text x="138" y="111.7">AD0/DIO0</text>
<text x="77.1" y="118.2">3</text>
<text x="77.1" y="115.7">4</text>
<text x="133" y="118.2">10</text>
<text x="133" y="115.7">14</text>
<text x="138" y="119.4">GND</text>
<text x="138" y="116.8">VREF</text>
<text x="77.1" y="123.3">1</text>
<text x="77.1" y="120.8">2</text>
<text x="233.7" y="120.8">1</text>
<text x="142.9" y="142.4" transform="rotate(-90 142.9 142.4)">1</text>
<text x="145.5" y="142.4" transform="rotate(-90 145.5 142.4)">2</text>
<text x="233.7" y="138.6">1</text>
</g>
</svg>
